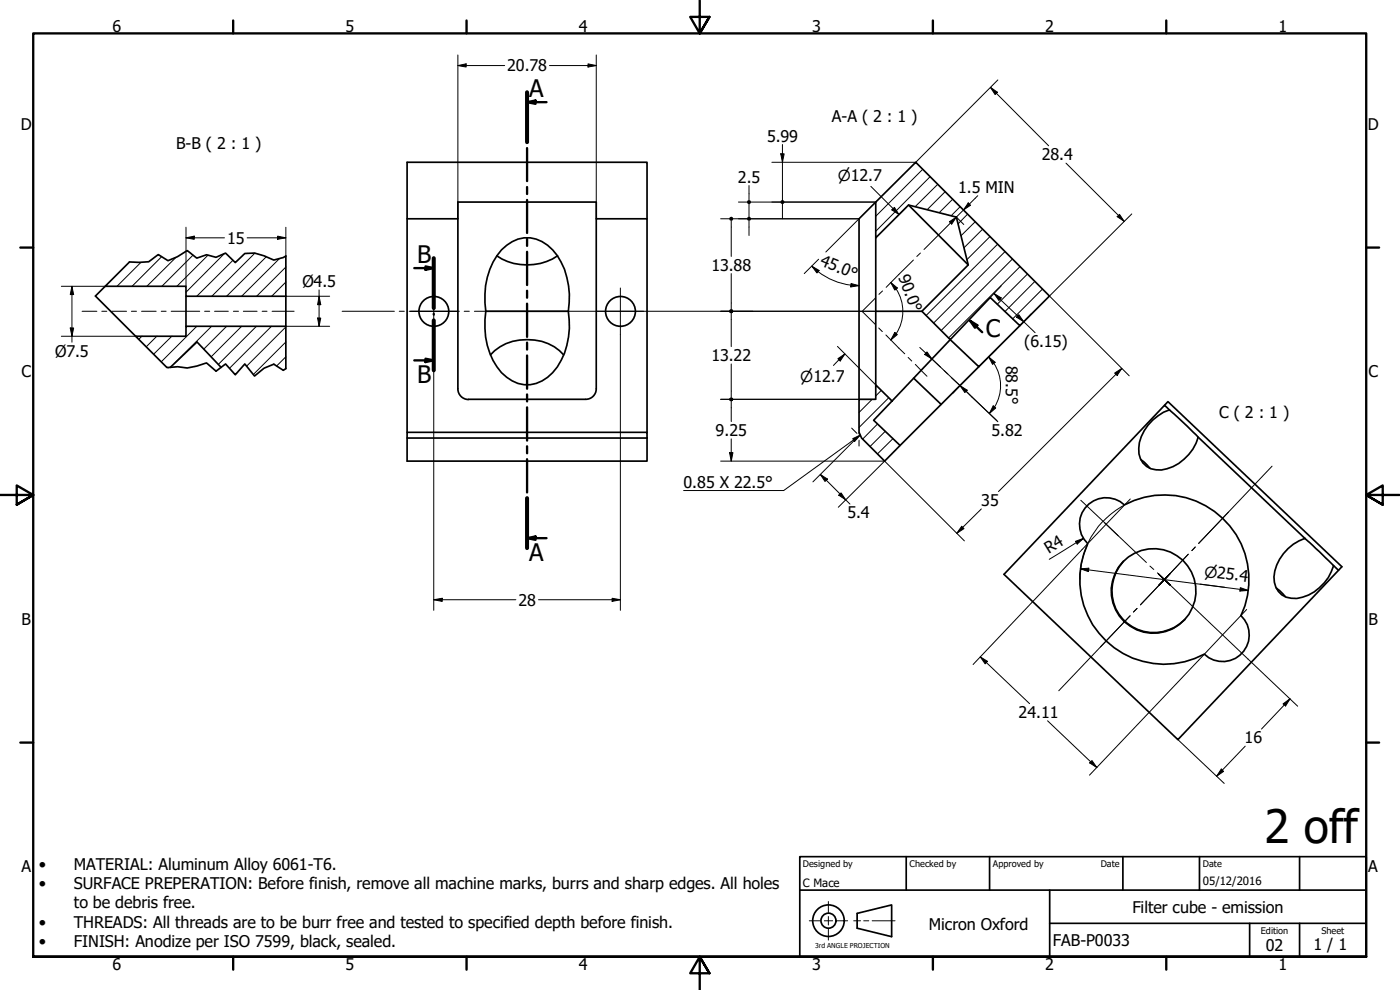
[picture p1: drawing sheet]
<svg xmlns="http://www.w3.org/2000/svg" width="420mm" height="297mm" viewBox="0 0 420 297" stroke-linecap="round" stroke-linejoin="round" font-family="sans-serif">
<!-- layer: Hatch (ISO) -->
<g fill="none" stroke="#000" stroke-width=".3">
<path d="M276.9 50.8l-14.1 14.1M279.1 53l-16.3 16.4M281.4 55.3l-6.8 6.7M283.7 57.5l-5.4 5.4M285.9 59.7l-4 4.1M42.3 78.7l-7.2 7.2M48.5 77l-8.9 8.9M52.8 77.3l-8.7 8.6M57.9 76.6l-9.3 9.3M62.4 76.6l-9.3 9.3M67.4 76.1l-11.6 11.6M69.9 78.1l-10.8 10.8"/>
<path d="M76.5 75.9l-12.9 13M79.9 77.1l-11.9 11.8M83.9 77.6l-11.4 11.3M288.2 62l-2.8 2.8M290.4 64.2l-2.9 3M292.7 66.5l-4.3 4.2M294.9 68.8l-5.6 5.5M297.1 71l-6.9 6.9M299.4 73.3l-21.5 21.4M301.6 75.5l-21.4 21.4M303.8 77.7l-21.4 21.5M306.1 80l-21.4 21.4"/>
<path d="M59.1 97.9l-10.7 10.7M63.5 97.9l-11 11M68 97.9l-6.8 6.9M72.5 97.9l-9.1 9.1M77 97.9l-11.5 11.4M81.5 97.9l-12.6 12.6M85.8 84.6l-4.3 4.3M85.8 80.1l-8.8 8.8M85.8 98.1l-11.8 11.7M308.4 82.2l-9.1 9.1M310.6 84.4l-9 9.1M312.9 86.7l-9 9"/>
<path d="M42.5 100.9l-.8 .9M47.1 100.9l-3.2 3.2M51.6 100.9l-5.5 5.4M85.8 107l-2.8 2.8M85.8 102.6l-9.8 9.8M261.7 119.8l-3.9 3.9M264.5 117.1l-1.7 1.7M266.7 119.4l-8.9 8.9M263.3 127.2l-4.4 4.5M265.7 129.4l-4.6 4.6M268 131.6l-4.7 4.6"/>
</g>
<!-- layer: Visible (ISO) -->
<g fill="none" stroke="#000" stroke-width=".51">
<path d="M38.9 78.6l-7.3 7.3h24.2v3h30M85.8 76.8v21.1M122.2 65.6h15.2v51.1a3.2 3.2 0 0 0 3.2 3.2M137.4 65.6v-5h41.5v5M149.1 76.8a16.6 16.6 0 0 0 18.2 0M194.2 65.6v-16.9h-72v81M262.8 60.6l12-11.9 40.2 40.1-8.9 8.9-8.9-8.4-12 12.6-8.5-8.5 13.9-13.9-3.6-14.4-14.3-3.6-9.9 9.9zM262.8 60.6l-5 5v54.2M262.8 71.4v44.1M272.7 61.5l17.9 18M31.6 85.9l-3 2.9 12.1 12.1M55.8 88.9v9"/>
<path d="M145.8 93.4a22.5 22.5 0 0 0 4.7 18.4 9.9 9.9 0 0 0 15.4 0 22.5 22.5 0 0 0 4.7-18.4M145.8 93.4a22.7 22.7 0 0 1 4.7-18.4 9.9 9.9 0 0 1 15.4 0 22.7 22.7 0 0 1 4.7 18.4M145.8 93.4h24.8M262.8 93.4h13.9M306.1 97.7l-12.3 12.3-8.6-8.1-17.5 18.4M50 110.2l-9.3-9.3h15.1v-3h30v12.7M51.1 110.2l8-7.6 7.3 7.6M140.6 119.8h35.2a3.1 3.1 0 0 0 3.1-3.2v-51h15.3v64.1M147.2 106.5a15.6 15.6 0 0 1 20.7-1.3l1.3 1.3M257.8 119.8h5v-4.3l4.9 4.8-5.5 5.8 7.9 7.6-4.6 4.7-6.9-7-.8-1.7zM274.2 113.5l8.2 7.8M293.8 110l-23.7 23.7"/>
<path d="M122.2 129.7h72v1.7h-72zM122.2 131.4v7h72v-7M342.4 137.9l2.7 2.6M345.9 126l3.3-2.3 1.8-.7 8.6 8.2a14.1 14.1 0 0 1-11 9.8 5.9 5.9 0 0 1-6.8-6.5 12.3 12.3 0 0 1 4.1-8.5zM349.5 121.6l1-1.1 52.2 49.5-49.2 51.9-52.2-49.6 48.2-50.7 1.5 1.4M359.6 131.2l32 30.3M326.8 151.2a8 8 0 0 1 10.6 .3 25.4 25.4 0 0 1 29.5 4 25.4 25.4 0 0 1 5.5 29.2 8 8 0 0 1 .3 11.3 8 8 0 0 1-11.3 .3 25.4 25.4 0 0 1-29.4-4 25.4 25.4 0 0 1-5.5-29.2 8 8 0 0 1 .3-11.9zM337.2 168.4a12.7 12.7 0 0 0 .4 18 12.7 12.7 0 0 0 18-.5M383 176.5l2.8 2.6M386.6 164.6l1.5-1.3 3.5-1.8 8.6 8.2a14.1 14.1 0 0 1-11 9.9 6.1 6.1 0 0 1-6.6-8.3 13.9 13.9 0 0 1 4-6.7zM400.2 169.7l1.5 1.4"/>
<circle cx="130.2" cy="93.4" r="4.5"/>
<circle cx="186.2" cy="93.4" r="4.5"/>
<circle cx="346.2" cy="177.3" r="12.7"/>
</g>
<!-- layer: Break Line (ISO) -->
<path d="M85.8 76.8l-.8 .5-2.8 .7-3-1.2-2.8-.9-2.9 .2-2.9 2.7-2.9-2.9-2.9 1.3-2.8-.8-2.9 1.1-2.9-2.3-2.9 1.8-2.9 1.2-2.9-1.8-2.9 2.1-2.8 .2-2.9-.1M50 110.2l3.3-.2 2.9 .4 2.9-.6 2.9-.9 2.8 2.5 2.9-2.2 2.9 3.2 2.9-3.2 2.9 3.6 2.8-2.3 3-1.2 2.8 1.8 .8-.5" fill="none" stroke="#000" stroke-width=".51"/>
<!-- layer: Section Line (ISO) -->
<g fill="none" stroke="#000" stroke-width=".7">
<path d="M158.2 30.7l2.5-.6v1.1zM158.2 27.7v15M158.2 30.7h5.8M158.2 44.4v9.9M158.2 56.1v2.1M158.2 60v9.9M127.7 79.9l2.5 .5-2.5 .5zM130.2 77.5v14.9M158.2 71.7v2.1M158.2 75.6v9.9M124.3 80.4h5.9M130.2 94.2v.2"/>
<path d="M130.2 96.1v15M158.2 87.2v2.1M158.2 91.1v10M291.1 96.3l2.2 1.3-.7 .7zM291.1 96.3l3.7 3.4M124.3 108.1h5.9M127.7 107.6l2.5 .5-2.5 .5zM158.2 102.8v2.1M158.2 106.7v9.9M158.2 118.3v2.1M158.2 122.2v10M158.2 133.9v2.1"/>
<path d="M158.2 137.8v10M158.2 149.5v15M158.2 161.5l2.5-.5v1zM158.2 161.5h5.8"/>
</g>
<path d="M158.2 27.7v15M130.2 77.5v14.9M130.2 96.1v15M158.2 149.5v15" fill="none" stroke="#000" stroke-width="1.2"/>
<g fill="#000">
<path d="M158.2 30.7l2.5-.6v1.1z" fill-rule="evenodd"/>
<path d="M127.7 79.9l2.5 .5-2.5 .5z" fill-rule="evenodd"/>
<path d="M291.1 96.3l2.2 1.3-.7 .7z" fill-rule="evenodd"/>
<path d="M127.7 107.6l2.5 .5-2.5 .5z" fill-rule="evenodd"/>
<path d="M158.2 161.5l2.5-.5v1z" fill-rule="evenodd"/>
</g>
<!-- layer: Border (ISO) -->
<g fill="none" stroke="#000" stroke-width=".7">
<path d="M70 6.1v3.9M140 6.1v3.9M210 0v10l-2.9-4.9h5.8l-2.9 4.9 2.9-4.9M280 6.1v3.9M350 6.1v3.9M6.1 74.3h3.9M410 74.3h3.9M0 148.5h10l-5-2.8v5.7l5-2.9-5 2.9M420 148.5h-10l5-2.8v5.7l-5-2.9 5 2.9M6.1 222.8h3.9M410 222.8h3.9M10 287.1v-277.1h400v277.1h-400h400"/>
<path d="M70 287.1v3.8M140 287.1v3.8M212.9 292l-2.9-4.9 2.9 4.9h-5.8l2.9-4.9v9.9M280 287.1v3.8M350 287.1v3.8"/>
</g>
<!-- layer: Sketch Geometry (ANSI) -->
<path d="M242.9 276.3h3.2M247.4 276.3h2.5M248.6 270.5v3.3M248.6 275v2.5M248.6 278.8v3.3M251.1 276.3h3.3M256.2 276.3h2.1M259.2 276.3h1.5M261.7 276.3h6.9" fill="none" stroke="#000" stroke-width=".3"/>
<g fill="none" stroke="#000" stroke-width=".51">
<path d="M257.2 274.1l10.4-2.6v9.5l-10.4-2.5z"/>
<circle cx="248.6" cy="276.2" r="4.7"/>
<circle cx="248.6" cy="276.2" r="2.25"/>
</g>
<!-- layer: Title (ISO) -->
<path d="M240 257h170v30.1h-170zM272 257v10.1M297 257v10.1M337 257v10.1M360 257v10.1M390 257v10.1M240 267.1h170M315 277h95M315 267.1v20M375 277v10.1M390 277v10.1" fill="none" stroke="#000" stroke-width=".51"/>
<!-- layer: Dimension (ISO) -->
<g fill="none" stroke="#000" stroke-width=".3">
<path d="M137.4 19.7l2.5-.5v.9zM137.4 19.7h14M137.4 16.5v49.1M164.9 19.7h14M176.5 19.2l2.4 .5-2.4 .4zM178.9 16.5v49.1M297.2 26.2l2.1 1.5-.7 .7zM297.2 26.2l17.5 17.5M299.5 24l-24.7 24.7h-43.2M224.8 55.7v4.3M234.3 46.2h1l-.5 2.5zM234.8 43.4v17.2"/>
<path d="M261.4 55.9l8.4 8.5M293.4 58.7l-9.9 10M319.9 48.9l17.5 17.5M55.8 71.4l2.5-.5v.9zM55.8 71.4h11.6M55.8 68.2v17.7M74.2 71.4h11.6M83.3 70.9l2.5 .5-2.5 .4zM85.8 68.2v8.6M216.3 65.6h41.5l-10 10M219.5 66.3v10.6M221.6 60.6h41.2"/>
<path d="M224.8 60.6v5M224.8 66.3v4.4M234.8 61.3v4.3M243.6 79.9l2.2 1.2-.6 .8zM243.6 79.9l1.9 1.6M245.7 77.8l-4.3 4.3M268.4 62.2l1.4 2.2-2.1-1.4zM272 62.2l-2.9 2.9M284.9 66.5l2.1-1.4-1.4 2.1zM287 65.1l2.2 2.3M290.6 60.9l.7 .7-2.1 1.4zM336 64.3l1.4 2.1-2.1-1.4z"/>
<path d="M339.7 64.2l-24.7 24.6 23.9 24M18.4 85.9h13.2M21.1 98.4h1l-.5 2.5zM21.6 85.9l.5 2.5h-1zM21.6 85.9v16.8M85.8 88.9h13.1M85.8 97.9h13.1M95.3 95.4h1l-.5 2.5zM95.8 88.9l.5 2.5h-1zM95.8 87v10.9M216.3 93.4h46.5M219.5 82.1v10.7"/>
<path d="M219.5 94v10M245.5 81.5a20.1 20.1 0 0 0 9.8 4.1M255.3 85.6l2.5 .1M255.4 85.1l2.4 .6-2.5 .4zM267.3 84.8l2 1.6-.8 .6zM267.3 84.8l1.6 1.9M268.5 99.7l.8 .7-2 1.6zM269 86.7a12.2 12.2 0 0 1 0 13.4M298.3 88.1l2.2 1.3-.7 .8zM298.3 88.1l12.3 11.7M300.5 85.8l-3.3 3.5M305.8 94.4l1.4 2.1-2.1-1.3z"/>
<path d="M309.4 94.2l-3.3 3.5M18.4 100.9h22.3M130.2 100.4v82.7M186.2 100.4v82.7M216.3 119.8h41.5M219.5 109.2v10M251.3 103.9l11.5 11.6M251.5 107.6l2.1-1.4-1.4 2.1zM253.6 106.2l-3.5 3.5M268.9 100.1l-1.6 1.9M276 104.3l13.9 13.1M278.2 105.6l1.5 2.1-2.2-1.4z"/>
<path d="M288 115.7l-2.1 2.3M288.1 115.7l2.2 1.4-.7 .7zM289.9 117.4l9.3 8.8M289.9 117.4l9.6 9.1M296.7 107.1l1.9 1.6-.7 .6zM296.7 107.1l1.6 1.9M298.3 109.1a12.1 12.1 0 0 1-1.4 15M299 104.9l-5.2 5.1M334.5 111.9l2.2-1.4-1.4 2.1zM336.7 110.5l-37 37M216.3 138.4h49.2M218.9 135.8h1.1l-.5 2.6z"/>
<path d="M219.5 120.4v6.1M219.5 131.7v6.7M255.6 128.4l1.6 1.6M256.4 132.1l-12.4 12.5M257.8 129.7v.5M257.8 132.1v1.7M265.5 138.4l-13.9 13.8M265.5 138.4l23.9 23.9M298.1 121.8l.7 .6-1.9 1.7zM246.2 142.4l2.1 1.3-.7 .7zM246.2 142.4l8.9 8.8M252.4 147.9l1.4 2.1-2.1-1.4z"/>
<path d="M288.6 157.9l.7 .7-2.2 1.4zM294.5 152.7l-7.4 7.3M331 156.4a25.4 25.4 0 0 0-4.4 6.4M337.2 151.7a25.4 25.4 0 0 0-6.1 4.6M130.2 179.9l2.5-.4v1zM130.2 179.9h24.6M161.6 179.9h24.6M183.7 179.5l2.5 .4-2.5 .6zM322.8 162.4l2.4-.9-1.9 1.7zM324.2 170.7l2.6-.2-.2 1zM324.2 170.7l50.4 6.5M324.7 164.9l-32.7 34.5"/>
<path d="M325.2 161.5l-10.3 6.3M326.4 163.4a25.4 25.4 0 0 0-2.3 10.4M351.3 175.6l12 11.5M372.2 176.3l2.4 .9-2.5 .1zM294.2 197.1l2.2 1.3-.7 .8zM294.2 197.1l14.8 14M359.7 198.1l-32.7 34.5M374.5 197.7l14.9 14.2M314.4 216.3l14.8 14M385.1 211.2l2.1-1.5-1.4 2.1zM387.2 209.7l-8.6 9M327.7 228.2l1.5 2.1-2.2-1.4z"/>
<path d="M353.5 221.9l13.9 13.2M366.5 230.7l.7 .7-2.1 1.5zM373.7 223.9l-8.6 9"/>
</g>
<g fill="#000">
<path d="M137.4 19.7l2.5-.5v.9z" fill-rule="evenodd"/>
<path d="M176.5 19.2l2.4 .5-2.4 .4z" fill-rule="evenodd"/>
<path d="M297.2 26.2l2.1 1.5-.7 .7z" fill-rule="evenodd"/>
<path d="M234.3 46.2h1l-.5 2.5z" fill-rule="evenodd"/>
<path d="M55.8 71.4l2.5-.5v.9z" fill-rule="evenodd"/>
<path d="M83.3 70.9l2.5 .5-2.5 .4z" fill-rule="evenodd"/>
<path d="M268.4 62.2l1.4 2.2-2.1-1.4z" fill-rule="evenodd"/>
<path d="M284.9 66.5l2.1-1.4-1.4 2.1z" fill-rule="evenodd"/>
<path d="M290.6 60.9l.7 .7-2.1 1.4z" fill-rule="evenodd"/>
<path d="M336 64.3l1.4 2.1-2.1-1.4z" fill-rule="evenodd"/>
<path d="M21.1 98.4h1l-.5 2.5z" fill-rule="evenodd"/>
<path d="M21.6 85.9l.5 2.5h-1z" fill-rule="evenodd"/>
<path d="M95.3 95.4h1l-.5 2.5z" fill-rule="evenodd"/>
<path d="M95.8 88.9l.5 2.5h-1z" fill-rule="evenodd"/>
<path d="M243.6 79.9l2.2 1.2-.6 .8z" fill-rule="evenodd"/>
<path d="M255.4 85.1l2.4 .6-2.5 .4z" fill-rule="evenodd"/>
<path d="M268.5 99.7l.8 .7-2 1.6z" fill-rule="evenodd"/>
<path d="M267.3 84.8l2 1.6-.8 .6z" fill-rule="evenodd"/>
<path d="M298.3 88.1l2.2 1.3-.7 .8z" fill-rule="evenodd"/>
<path d="M305.8 94.4l1.4 2.1-2.1-1.3z" fill-rule="evenodd"/>
<path d="M251.5 107.6l2.1-1.4-1.4 2.1z" fill-rule="evenodd"/>
<path d="M278.2 105.6l1.5 2.1-2.2-1.4z" fill-rule="evenodd"/>
<path d="M288.1 115.7l2.2 1.4-.7 .7z" fill-rule="evenodd"/>
<path d="M296.7 107.1l1.9 1.6-.7 .6z" fill-rule="evenodd"/>
<path d="M334.5 111.9l2.2-1.4-1.4 2.1z" fill-rule="evenodd"/>
<path d="M218.9 135.8h1.1l-.5 2.6z" fill-rule="evenodd"/>
<path d="M298.1 121.8l.7 .6-1.9 1.7z" fill-rule="evenodd"/>
<path d="M246.2 142.4l2.1 1.3-.7 .7z" fill-rule="evenodd"/>
<path d="M252.4 147.9l1.4 2.1-2.1-1.4z" fill-rule="evenodd"/>
<path d="M288.6 157.9l.7 .7-2.2 1.4z" fill-rule="evenodd"/>
<path d="M130.2 179.9l2.5-.4v1z" fill-rule="evenodd"/>
<path d="M322.8 162.4l2.4-.9-1.9 1.7z" fill-rule="evenodd"/>
<path d="M324.2 170.7l2.6-.2-.2 1z" fill-rule="evenodd"/>
<path d="M372.2 176.3l2.4 .9-2.5 .1z" fill-rule="evenodd"/>
<path d="M183.7 179.5l2.5 .4-2.5 .6z" fill-rule="evenodd"/>
<path d="M294.2 197.1l2.2 1.3-.7 .8z" fill-rule="evenodd"/>
<path d="M385.1 211.2l2.1-1.5-1.4 2.1z" fill-rule="evenodd"/>
<path d="M327.7 228.2l1.5 2.1-2.2-1.4z" fill-rule="evenodd"/>
<path d="M366.5 230.7l.7 .7-2.1 1.5z" fill-rule="evenodd"/>
<circle cx="219.5" cy="65.6" r=".63"/>
<circle cx="224.8" cy="65.6" r=".63"/>
<circle cx="224.8" cy="60.6" r=".63"/>
<circle cx="234.8" cy="60.6" r=".63"/>
<circle cx="219.5" cy="93.4" r=".63"/>
<circle cx="219.4" cy="119.9" r=".62"/>
<circle cx="219.5" cy="119.8" r=".61"/>
</g>
<!-- layer: Centerline (ISO) -->
<g fill="none" stroke="#000" stroke-width=".3">
<path d="M274.1 78l-8.2 8.2M276.2 75.9l-1.1 1M283.4 68.8l-6.1 6.1M24.6 93.4h4.5M30.5 93.4h1.6M33.5 93.4h4.5M39.4 93.4h1.6M42.5 93.4h4.4M48.4 93.4h1.4M51.4 93.4h8.5M61.4 93.4h1.5M64.4 93.4h4.1"/>
<path d="M70 93.4h1.6M73 93.4h4.2M78.7 93.4h1.4M81.7 93.4h6.6M258.8 93.5l3.9 3.8M262.8 89.4l-3.9 3.9M263.7 98.4l1.1 1.1M264.9 87.3l-1.1 1M265.9 100.5l5.6 5.7M272.5 107.2l1.1 1.1M274.7 109.3l1.8 1.9M276.4 111.1l1.8 1.8"/>
<path d="M277.9 106l4.4 4.2M283.3 111.2l1.1 1M285.5 113.3l4.4 4.1"/>
</g>
<!-- layer: Center Mark (ISO) -->
<g fill="none" stroke="#000" stroke-width=".3">
<path d="M102.7 93.4h15.7M119.8 93.4h1.5M122.8 93.4h7.4h-7M130.2 86.4v14M137.2 93.4h-7h7.7M139.3 93.4h1.5M142.4 93.4h83.5M179.2 93.4h14M186.2 86.4v14M381.8 139.9l-22.1 23.2M324.4 150.1l11.2 10.7M331.5 156.9l12.5 11.9"/>
<path d="M339.2 149.7l-14.5 15.2M345.1 169.8l1.2 1.1M347.3 171.9l2.1 2-1.7-1.7M347.7 172.2l1.7 1.7-1.7-1.7M347.7 175.7l1.7-1.8-1.7 1.8M347.7 175.7l1.7-1.8-7.1 7.6M351.2 172.1l-1.8 1.8 1.8-1.8M351.3 175.6l-1.9-1.7 1.9 1.7M356.6 166.3l-7.2 7.6 1.8-1.8M358.7 164.1l-1 1.1M339.2 184.8l-21.4 22.4M341.2 182.5l-1 1.1"/>
<path d="M363.3 187.1l11.2 10.6M374.1 182.9l-14.4 15.2"/>
</g>
<!-- layer: Symbol (ISO) -->
<path d="M255.9 131.6l2.3-1.1-1.7 1.9zM258.2 130.5l-23 16.7h-30" fill="none" stroke="#000" stroke-width=".3"/>
<path d="M255.9 131.6l2.3-1.1-1.7 1.9z" fill-rule="evenodd" fill="#000"/>
<text font-size="13.8" x="379.5" y="253">2 off</text>
<g font-size="7.2">
<text x="158.8" y="29.1">A</text>
<text x="125.2" y="78.9">B</text>
<text x="295.9" y="101.2">C</text>
<text x="125.2" y="114.9">B</text>
<text x="158.8" y="168.2">A</text>
</g>
<g font-size="4.8">
<text x="33.7" y="9.6">6</text>
<text x="103.7" y="9.6">5</text>
<text x="173.7" y="9.6">4</text>
<text x="243.7" y="9.6">3</text>
<text x="313.7" y="9.6">2</text>
<text x="383.7" y="9.6">1</text>
<text x="152.2" y="21.4">20.78</text>
<text x="6.2" y="38.9">D</text>
<text x="249.7" y="36.6">A-A ( 2 : 1 )</text>
<text x="410.5" y="38.9">D</text>
<text x="52.9" y="44.8">B-B ( 2 : 1 )</text>
<text x="230.2" y="42.5">5.99</text>
<text x="312.7" y="48.1">28.4</text>
<text x="221.4" y="54.8">2.5</text>
<text x="287.5" y="57.9">1.5 MIN</text>
<text x="68.1" y="73.1">15</text>
<text x="213.5" y="81.3">13.88</text>
<text x="245.8" y="79.5" transform="rotate(22 245.8 79.5)">45.0°</text>
<text x="269.6" y="83" transform="rotate(69 269.6 83)">90.0°</text>
<text x="90.7" y="86">Ø4.5</text>
<text x="16.5" y="107.2">Ø7.5</text>
<text x="307.4" y="104.2">(6.15)</text>
<text x="6.4" y="113.1">C</text>
<text x="213.5" y="108.4">13.22</text>
<text x="301.8" y="109.7" transform="rotate(89 301.8 109.7)">88.5°</text>
<text x="410.7" y="113.1">C</text>
<text x="365.9" y="125.4">C ( 2 : 1 )</text>
<text x="214.8" y="130.9">9.25</text>
<text x="297.6" y="130.9">5.82</text>
<text x="205.2" y="146.3">0.85 X 22.5°</text>
<text x="254.3" y="155.5">5.4</text>
<text x="294.4" y="151.8">35</text>
<text x="314.8" y="166.2" transform="rotate(-32 314.8 166.2)">R4</text>
<text x="155.6" y="181.7">28</text>
<text x="6.4" y="187.4">B</text>
<text x="410.7" y="187.4">B</text>
<text x="305.7" y="215.5">24.11</text>
<text x="373.5" y="223.1">16</text>
<text x="6.4" y="261.7">A</text>
<text x="11.7" y="261">•</text>
<text x="22.2" y="261">MATERIAL: Aluminum Alloy 6061-T6.</text>
<text x="410.7" y="261.7">A</text>
<text x="11.7" y="266.7">•</text>
<text x="22.2" y="266.7">SURFACE PREPERATION: Before finish, remove all machine marks, burrs and sharp edges. All holes</text>
<text x="22.2" y="272.5">to be debris free.</text>
<text x="339.9" y="273.9">Filter cube - emission</text>
<text x="11.7" y="278.3">•</text>
<text x="22.2" y="278.3">THREADS: All threads are to be burr free and tested to specified depth before finish.</text>
<text x="278.8" y="279">Micron Oxford</text>
<text x="11.7" y="284.1">•</text>
<text x="22.2" y="284.1">FINISH: Anodize per ISO 7599, black, sealed.</text>
<text x="316" y="283.8">FAB-P0033</text>
<text x="379.9" y="285.3">02</text>
<text x="394.2" y="285">1 / 1</text>
<text x="33.7" y="290.9">6</text>
<text x="103.7" y="290.9">5</text>
<text x="173.7" y="290.9">4</text>
<text x="243.7" y="290.9">3</text>
<text x="313.7" y="290.9">2</text>
<text x="383.7" y="290.9">1</text>
</g>
<g font-size="4.6">
<text x="251.4" y="54.3">⌀12.7</text>
<text x="240.2" y="114.6">⌀12.7</text>
<text x="361.3" y="173" transform="rotate(7 361.3 173)">⌀25.4</text>
</g>
<g font-size="3.4">
<text x="241" y="266">C Mace</text>
<text x="361" y="265.5">05/12/2016</text>
</g>
<g font-size="2.7">
<text x="241" y="260.1">Designed by</text>
<text x="273" y="260.1">Checked by</text>
<text x="298" y="260.1">Approved by</text>
<text x="330.3" y="260">Date</text>
<text x="361" y="260">Date</text>
<text x="378.4" y="280.1">Edition</text>
<text x="396.6" y="280.1">Sheet</text>
</g>
<text font-size="2" x="244.6" y="284.5">3rd ANGLE PROJECTION</text>
</svg>
